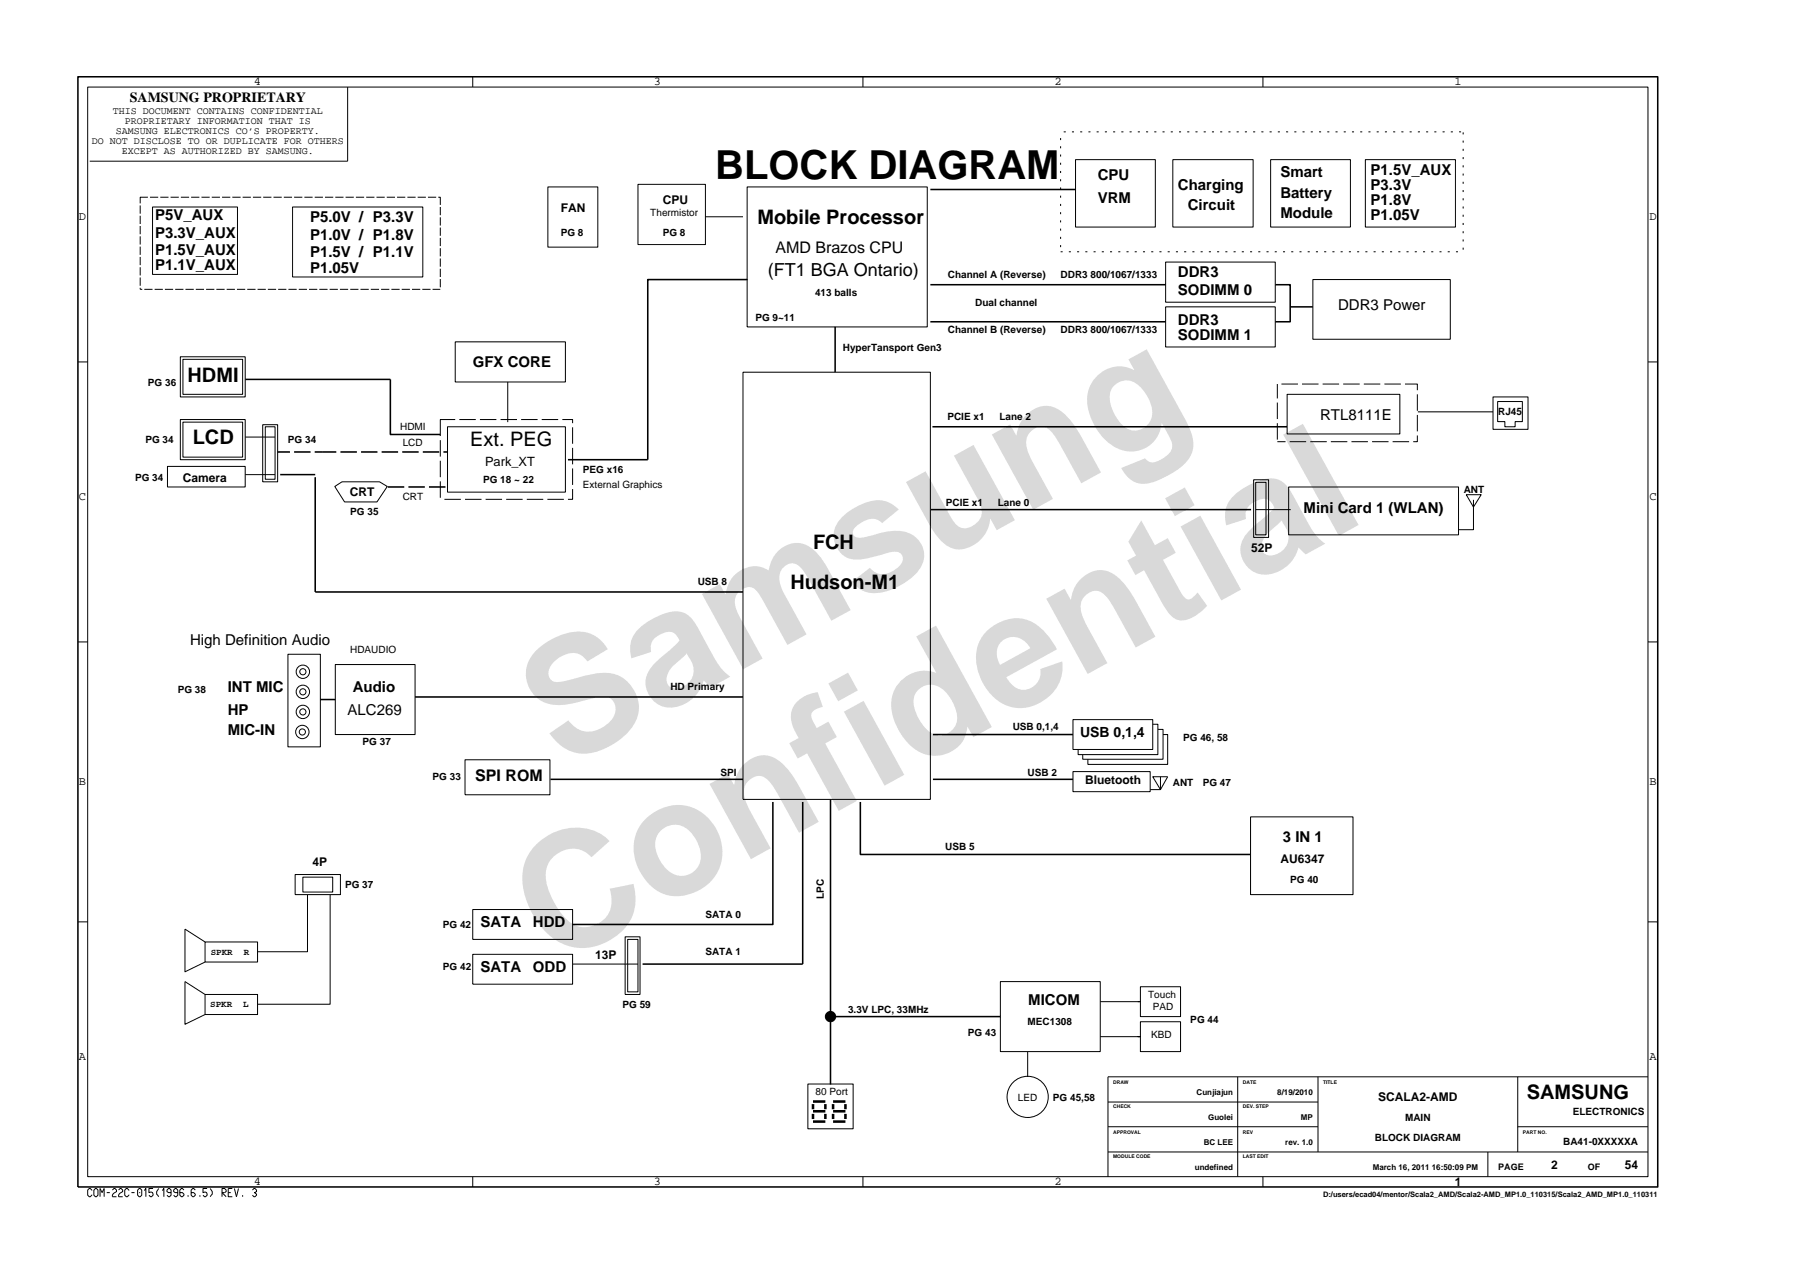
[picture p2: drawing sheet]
<svg xmlns="http://www.w3.org/2000/svg" width="297mm" height="210mm" viewBox="0 0 297 210" stroke-linecap="round" stroke-linejoin="round" font-family="sans-serif">
<g fill="none" stroke="#000" stroke-width=".25">
<path d="M12.8 12.6h259.9v182.7h-259.9zM153 31.2h23.9M123 46h-16.5v29.6h-13.1M137.4 53.8v7.4M153 46.8h38.7M153 52.9h38.7M209.7 46.8h2.5v6.1h-2.5M212.2 50.5h3.7M40.3 62.4h23.9v9.1h8.2M45.7 74.4h2M46.1 78.1h5.7M48.4 74.4h2.7"/>
<path d="M51.8 74.4h3.5M51.8 78.5v18.9h70.4M56 74.4h2.7M59.4 74.4h2.7M62.8 74.4h2.7M66.2 74.4h2.7M69.5 74.4h2.7M72.9 74.4h.7M153.4 70.2h58.3M63.8 80.1h2.7M67.2 80.1h2.7M70.6 80.1h2.7"/>
<path d="M153.1 83.8h52.7M52.7 115.1h2.4M68.3 114.7h53.9M90.5 128.2h31.7M127.1 131.9v20.2h-32.9M132 131.9v26.7h-26.3M136.6 131.5v35.4M141.5 131.9v8.7h64.2M153.4 120.8h23.1M153.4 128.2h23.1M136.6 167.7v10.7M136.6 167.2h27.9"/>
</g>
<g fill="none" stroke="#000" stroke-width=".16">
<path d="M14.4 14.3h256.6v179.3h-256.6zM57.2 14.3v12.2h-42.4M77.8 12.6v1.7M141.9 12.6v1.7M207.7 12.6v1.7M23.1 33.8v1.4M23.1 35.5v1.3M23.1 37.2v1.3M23.1 38.9v1.3M24.3 32.4h-1.2v1.1M24.7 32.4h1.3M25.1 34.1h14v11h-14z"/>
<path d="M26.4 32.4h1.3M28.1 32.4h1.3M29.7 32.4h1.4M31.4 32.4h1.4M33.1 32.4h1.4M34.8 32.4h1.4M36.5 32.4h1.4M38.2 32.4h1.4M39.9 32.4h1.4M41.6 32.4h1.4M43.3 32.4h1.3M45 32.4h1.3"/>
<path d="M46.7 32.4h1.3M48.1 34.1h21.4v11.5h-21.4zM48.4 32.4h1.3M50.1 32.4h1.3M51.8 32.4h1.3M53.5 32.4h1.3M55.1 32.4h1.4M56.8 32.4h1.4M58.5 32.4h1.4M60.2 32.4h1.4M61.9 32.4h1.4M63.6 32.4h1.4"/>
<path d="M65.3 32.4h1.4M67 32.4h1.4M68.7 32.4h1.3M70.4 32.4h1.3M72.1 32.4h.3v1.3M72.4 34.1v1.3M72.4 35.7v1.4M72.4 37.4v1.4M72.4 39.1v1.4M90.1 30.7h8.2v10h-8.2zM104.9 30.3h11.1v9.9h-11.1zM116 35.7h6.2"/>
<path d="M122.9 30.7h29.6v23.1h-29.6zM174.4 22.7v.3M174.4 24.1v.3M174.4 25.4v.4M174.4 26.8v.3M174.4 28.1v.4M174.4 29.5v.3M174.4 30.8v.4M174.4 32.2v.3M174.4 33.5v.4M174.4 34.9v.3M174.4 36.3v.3"/>
<path d="M174.4 37.6v.3M174.4 39v.3M174.9 21.7h.4M176.3 21.7h.3M176.9 26.3h13.1v11.1h-13.1zM177.7 21.7h.3M179 21.7h.4M180.4 21.7h.3M181.7 21.7h.4M183.1 21.7h.3M184.4 21.7h.4M185.8 21.7h.3"/>
<path d="M187.1 21.7h.4M188.5 21.7h.3M189.9 21.7h.3M191.2 21.7h.3M192.6 21.7h.3M192.9 26.3h13.2v11.1h-13.2zM193.9 21.7h.4M195.3 21.7h.3M196.6 21.7h.4M198 21.7h.3M199.3 21.7h.4M200.7 21.7h.3"/>
<path d="M202 21.7h.4M203.4 21.7h.3M204.8 21.7h.3M206.1 21.7h.3M207.5 21.7h.3M208.8 21.7h.4M209 26.3h13.1v11.1h-13.1zM210.2 21.7h.3M211.5 21.7h.4M212.9 21.7h.3M214.2 21.7h.4M215.6 21.7h.3"/>
<path d="M216.9 21.7h.4M218.3 21.7h.3M219.7 21.7h.3M221 21.7h.3M222.4 21.7h.3M223.7 21.7h.4M224.6 26.3h14.8v11.1h-14.8zM225.1 21.7h.3M226.4 21.7h.4M227.8 21.7h.3M229.1 21.7h.4M230.5 21.7h.3"/>
<path d="M231.8 21.7h.4M233.2 21.7h.3M234.6 21.7h.3M235.9 21.7h.3M237.3 21.7h.3M238.6 21.7h.4M240 21.7h.3M240.7 21.8v.3M240.7 23.1v.4M240.7 24.5v.3M240.7 25.8v.4M240.7 27.2v.3"/>
<path d="M240.7 28.5v.4M240.7 29.9v.3M240.7 31.3v.3M240.7 32.6v.3M240.7 34v.3M240.7 35.3v.4M240.7 36.7v.3M240.7 38v.4M240.7 39.4v.3M12.8 59.5h1.6M23.1 47.3v.3h.3M23.1 40.6v1.3"/>
<path d="M23.1 42.3v1.3M23.1 44v1.3M23.1 45.6v1.4M23.7 47.6h1.4M25.4 47.6h1.4M27.1 47.6h1.4M28.8 47.6h1.4M29.7 58.7h10.6v6.6h-10.6zM30.1 59.1h9.8v5.8h-9.8zM30.5 47.6h1.4M32.2 47.6h1.4M33.9 47.6h1.3"/>
<path d="M35.6 47.6h1.3M37.3 47.6h1.3M39 47.6h1.3M40.7 47.6h1.3M42.4 47.6h1.3M44.1 47.6h1.3M45.7 47.6h1.4M47.4 47.6h1.4M49.1 47.6h1.4M50.8 47.6h1.4M52.5 47.6h1.4M54.2 47.6h1.4"/>
<path d="M55.9 47.6h1.4M57.6 47.6h1.4M59.3 47.6h1.3M61 47.6h1.3M62.7 47.6h1.3M64.4 47.6h1.3M66.1 47.6h1.3M67.8 47.6h1.3M69.5 47.6h1.3M71.1 47.6h1.3M72.4 40.8v1.4M72.4 42.5v1.4"/>
<path d="M72.4 44.2v1.4M72.4 45.9v1.4M74.9 56.2h18.1v6.6h-18.1zM174.4 41.4h.4M174.4 40.3v.4M175.8 41.4h.3M177.2 41.4h.3M178.5 41.4h.3M179.9 41.4h.3M181.2 41.4h.4M182.6 41.4h.3M183.9 41.4h.4"/>
<path d="M185.3 41.4h.3M186.6 41.4h.4M188 41.4h.3M189.3 41.4h.4M190.7 41.4h.3M191.7 43.1h18v6.6h-18zM191.7 50.5h18v6.6h-18zM192.1 41.4h.3M193.4 41.4h.3M194.8 41.4h.3M196.1 41.4h.4M197.5 41.4h.3"/>
<path d="M198.8 41.4h.4M200.2 41.4h.3M201.5 41.4h.4M202.9 41.4h.3M204.2 41.4h.4M205.6 41.4h.3M207 41.4h.3M208.3 41.4h.3M209.7 41.4h.3M211 41.4h.4M212.4 41.4h.3M213.7 41.4h.4"/>
<path d="M215.1 41.4h.3M215.9 46h22.6v9.8h-22.6zM216.4 41.4h.4M217.8 41.4h.3M219.1 41.4h.4M220.5 41.4h.3M221.9 41.4h.3M223.2 41.4h.3M224.6 41.4h.3M225.9 41.4h.4M227.3 41.4h.3M228.6 41.4h.4"/>
<path d="M230 41.4h.3M231.3 41.4h.4M232.7 41.4h.3M234 41.4h.4M235.4 41.4h.3M236.8 41.4h.3M238.1 41.4h.3M239.5 41.4h.3M240.7 40.7v.4M271 59.5h1.7M27.5 76.7h12.8v3.4h-12.8zM29.7 69h10.6v6.6h-10.6z"/>
<path d="M30.1 69.4h9.8v5.8h-9.8zM40.3 71.9h4.9M40.3 78.1h4.9M43.2 69.9h2.5v9.4h-2.5zM43.6 70.2h1.6v8.6h-1.6zM72.4 72.4v2.7M72.4 75.8v2.7M72.4 79.2v2.7M73.6 70.2h19.4v10.8h-19.4zM74.9 69h-2.5v2.7M75.6 69h2.7M78.9 69h2.7"/>
<path d="M82.3 69h2.7M83.5 62.8v6.6M85.7 69h2.7M89.1 69h2.7M92.5 69h1.7v.6M94.2 70.3v2.7M94.2 73.7v2.7M94.2 77.1v2.7M122.2 61.2h30.8v70.3h-30.8zM206.2 78.9h2.4v9.5h-2.4zM206.5 79.3h1.7v8.7h-1.7zM210.1 72.7h1.3"/>
<path d="M210.1 63.2v2.3M210.1 66.2v2.7M210.1 69.6v2.7M210.8 63.2h2.7M211.7 64.9h18.5v6.5h-18.5zM212.1 72.7h2.7M214.2 63.2h2.7M215.5 72.7h2.7M217.5 63.2h2.7M218.9 72.7h2.7M220.9 63.2h2.7M222.3 72.7h2.7"/>
<path d="M224.3 63.2h2.7M225.7 72.7h2.7M227.7 63.2h2.7M229.1 72.7h2.7M231.1 63.2h2v1M233.1 71.6v1.1h-.7M233.1 64.9v2.7M233.1 68.3v2.7M233.2 67.7h12.4M245.6 65.3h5.7v5.3h-5.7zM246.3 66.1h4.1v3.3h-1.2v.8h-1.7v-.8h-1.2zM55.1 80l1.1-.7h6.2l1.3 .7-1.7 2.6h-5.3z"/>
<path d="M73.1 82.1h2.7M76.5 82.1h2.7M79.9 82.1h2.7M83.3 82.1h2.7M86.6 82.1h2.8M90 82.1h2.7M94.2 80.4v1.7h-.8M206.5 83.8h5.8M211.9 80.1h28v7.9h-28zM241.2 81.4h2.4l-1.3 2zM242.3 82.2v4.9h-2.4M12.8 105.6h1.6"/>
<path d="M47.4 107.6h5.3v15.3h-5.3zM55.1 109.3h13.2v11.5h-13.2zM176.5 118.4h13.1v4.9h-13.1zM189.6 119.1h.8v5h-13.1v-.8M190.4 120h.9v4.9h-13.2v-.8M271 105.6h1.7M76.5 125h14v5.7h-14zM176.5 126.9h12.7v3.3h-12.7zM189.6 127.8h2.5l-1.2 2.1zM190.9 127.8v2.1h-1.7M191.3 120.8h.8v4.9h-13.2v-.8M205.7 134.4h16.8v12.8h-16.8z"/>
<path d="M12.8 151.7h1.6M33.7 155h8.7v3.3h-8.7zM33.7 155l-3.3-2.2v7.1l3.3-1.6M48.5 143.9h7.5v3.3h-7.5zM49.8 144.3h4.9v2.4h-4.9zM50.6 147.2v9.4h-8.2M54.3 147.2v18h-11.9M77.8 149.6h16.4v4.9h-16.4zM77.8 157h16.4v4.9h-16.4zM94.2 158.6h10.7M102.8 154.1h2.5v9.5h-2.5zM103.2 154.5h1.7v8.7h-1.7z"/>
<path d="M271 151.7h1.7M33.7 163.6h8.7v3.3h-8.7zM33.7 163.6l-3.3-2.1v7l3.3-1.6M132.9 178.3h7.4v7.4h-7.4zM164.5 161.5h16.5v11.5h-16.5zM169 173v4.1M181 170.5h6.6h-.5M181 164.8h6.6M187.6 162.3h6.6v4.9h-6.6zM187.6 168.1h6.6v4.9h-6.6zM203.6 177.1v16.5M216.8 177.1v12.4"/>
<path d="M249.6 177.1v12.4M271 177.1h-88.8v16.5M15.1 195.8l-.3-.3h-.1l-.3 .3v.8l.3 .3h.1l.3-.4M15.7 195.5h.2l.2 .3v.8l-.2 .3h-.2l-.3-.3v-.8zM16.5 196.9v-1.4l.3 .7 .3-.7v1.4M17.6 196.2h.5M18.5 195.8l.2-.3h.2l.3 .3v.2l-.5 .3-.2 .3v.3h.7M19.5 195.8l.3-.3h.1l.3 .3v.2l-.4 .3-.3 .3v.3h.7M21.2 195.8l-.3-.3h-.1l-.3 .3v.8l.3 .3h.1l.3-.4M21.6 196.2h.5M22.9 195.5h.2l.2 .3v.8l-.2 .3h-.2l-.3-.3v-.8zM23 196.1v.2"/>
<path d="M23.7 195.8l.3-.3v1.4M25.2 195.5h-.7v.7l.4-.1 .2 .1 .1 .2v.2l-.3 .3h-.1l-.3-.3M26.1 195.5a.82 .82 0 0 0 0 1.4M26.7 195.8l.3-.3v1.4M28.1 196.2h-.4l-.2-.2v-.2l.2-.3h.2l.2 .3v.8l-.2 .3h-.2l-.2-.3M29.2 196.2h-.4l-.2-.2v-.2l.2-.3h.2l.2 .3v.8l-.2 .3h-.2l-.2-.3M30.3 195.8l-.3-.3h-.2l-.2 .3v.8l.2 .3h.2l.3-.3v-.2l-.3-.2h-.4M30.9 196.6v.3M32.1 195.8l-.2-.3h-.2l-.3 .3v.8l.3 .3h.2l.2-.3v-.2l-.2-.2h-.5M32.9 196.6v.3M34.1 195.5h-.7v.7l.4-.1 .2 .1 .1 .2v.2l-.3 .3h-.2l-.2-.3M34.6 195.5a.82 .82 0 0 1 0 1.4"/>
<path d="M36.5 196.9v-1.4h.4l.3 .3v.2l-.3 .2h-.4l.7 .7M37.5 196.2h.5M38.2 195.5h-.7v1.4h.7M38.6 195.5l.3 1.4 .3-1.4M39.9 196.6v.3M41.5 195.8l.3-.3h.1l.3 .3v.2l-.3 .2 .3 .2v.2l-.3 .3h-.1l-.3-.3M77.8 193.6v1.7M141.9 193.6v1.7M182.2 189.5h88.8M182.2 185.3h34.6M182.2 181.3h34.6M207.7 193.6v1.7"/>
<path d="M244.7 189.5v4.1M249.6 185.3h21.4"/>
<circle cx="49.8" cy="113.8" r="1.1"/>
<circle cx="49.8" cy="117.1" r="1.1"/>
<circle cx="49.8" cy="110.5" r="1.1"/>
<circle cx="49.8" cy="110.5" r=".51"/>
<circle cx="49.8" cy="113.8" r=".51"/>
<circle cx="49.8" cy="117.1" r=".51"/>
<circle cx="49.7" cy="120.4" r=".51"/>
<circle cx="49.7" cy="120.4" r="1.1"/>
<circle cx="136.6" cy="167.2" r=".85"/>
<circle cx="169" cy="180.4" r="3.4"/>
</g>
<g fill="none" stroke="#000" stroke-width=".42">
<path d="M133.7 181.2h2M133.7 182.8h2M133.7 184.5h2M133.7 181.6v.9M133.7 183.2v.9M135.7 181.6v.9M135.7 183.2v.9M137 181.2h2.1M137 182.8h2.1M137 184.5h2.1M137 181.6v.9M137 183.2v.9"/>
<path d="M139.1 181.6v.9M139.1 183.2v.9"/>
</g>
<circle cx="136.6" cy="167.2" r=".85" fill="#000"/>
<g font-size="26.5" fill="#d9d9d9">
<text x="92.4" y="126.5" transform="rotate(-29 92.4 126.5)">Samsung</text>
<text x="91.1" y="159.2" transform="rotate(-29 91.1 159.2)">Confidential</text>
</g>
<text font-size="6.6" x="117.6" y="29.4">BLOCK DIAGRAM</text>
<g font-size="3.3">
<text x="124.6" y="36.9">Mobile Processor</text>
<text x="30.8" y="62.8">HDMI</text>
<text x="31.7" y="73.1">LCD</text>
<text x="77.3" y="73.4">Ext. PEG</text>
<text x="133.7" y="90.4">FCH</text>
<text x="130" y="96.9">Hudson-M1</text>
<text x="251.1" y="180.8">SAMSUNG</text>
</g>
<text font-size="3" x="126.3" y="45.4">(FT1 BGA Ontario)</text>
<g font-size="2.6">
<text x="127.5" y="41.6">AMD Brazos CPU</text>
<text x="78.2" y="128.4">SPI ROM</text>
</g>
<g font-size="2.5">
<text x="180.5" y="29.6">CPU</text>
<text x="210.6" y="29.2">Smart</text>
<text x="225.4" y="28.8">P1.5V_AUX</text>
<text x="180.5" y="33.3">VRM</text>
<text x="193.7" y="31.2">Charging</text>
<text x="195.4" y="34.5">Circuit</text>
<text x="210.6" y="32.5">Battery</text>
<text x="210.6" y="35.8">Module</text>
<text x="225.4" y="31.2">P3.3V</text>
<text x="225.4" y="33.7">P1.8V</text>
<text x="25.5" y="42">P1.5V_AUX</text>
<text x="25.5" y="36.2">P5V_AUX</text>
<text x="25.5" y="39.1">P3.3V_AUX</text>
<text x="51" y="36.6">P5.0V / P3.3V</text>
<text x="51" y="39.4">P1.0V / P1.8V</text>
<text x="225.4" y="36.2">P1.05V</text>
<text x="25.5" y="44.4">P1.1V_AUX</text>
<text x="51" y="42.3">P1.5V / P1.1V</text>
<text x="51" y="44.9">P1.05V</text>
<text x="193.7" y="45.6">DDR3</text>
<text x="193.7" y="53.5">DDR3</text>
<text x="193.7" y="48.5">SODIMM 0</text>
<text x="220.1" y="51">DDR3 Power</text>
<text x="193.7" y="55.9">SODIMM 1</text>
<text x="77.8" y="60.4">GFX CORE</text>
<text x="217.1" y="69.1">RTL8111E</text>
<text x="214.4" y="84.3">Mini Card 1 (WLAN)</text>
<text x="31.3" y="106.1">High Definition Audio</text>
<text x="37.5" y="113.9">INT MIC</text>
<text x="58" y="113.9">Audio</text>
<text x="37.5" y="117.6">HP</text>
<text x="57.2" y="117.6">ALC269</text>
<text x="37.5" y="120.9">MIC-IN</text>
<text x="211" y="138.6">3 IN 1</text>
<text x="79" y="152.6">SATA</text>
<text x="87.7" y="152.6">HDD</text>
<text x="79" y="159.9">SATA</text>
<text x="87.7" y="159.9">ODD</text>
<text x="169.1" y="165.3">MICOM</text>
</g>
<g font-size="2.3">
<text x="21.4" y="16.7">SAMSUNG PROPRIETARY</text>
<text x="177.7" y="121.3">USB 0,1,4</text>
</g>
<text font-size="2.1" x="79.8" y="76.7">Park_XT</text>
<g font-size="2">
<text x="41.8" y="14">4</text>
<text x="107.6" y="14">3</text>
<text x="173.4" y="14">2</text>
<text x="239.2" y="14">1</text>
<text x="92.2" y="34.9">FAN</text>
<text x="109" y="33.5">CPU</text>
<text x="13" y="36.2">D</text>
<text x="271.3" y="36.2">D</text>
<text x="13" y="82.3">C</text>
<text x="30.1" y="79.2">Camera</text>
<text x="57.5" y="81.6">CRT</text>
<text x="271.3" y="82.3">C</text>
<text x="205.8" y="90.7">52P</text>
<text x="13" y="129.2">B</text>
<text x="178.5" y="128.9">Bluetooth</text>
<text x="271.3" y="129.2">B</text>
<text x="51.4" y="142.5">4P</text>
<text x="210.6" y="142">AU6347</text>
<text x="97.9" y="157.7">13P</text>
<text x="13" y="174.4">A</text>
<text x="271.3" y="174.4">A</text>
<text x="226.7" y="181.2">SCALA2-AMD</text>
<text x="41.8" y="195">4</text>
<text x="107.6" y="195">3</text>
<text x="173.4" y="195">2</text>
<text x="239.3" y="195.1">1</text>
<text x="255.1" y="192.2">2</text>
<text x="267.2" y="192.2">54</text>
</g>
<g font-size="1.6">
<text x="15.1" y="23.7">DO NOT DISCLOSE TO OR DUPLICATE FOR OTHERS</text>
<text x="18.6" y="18.8">THIS DOCUMENT CONTAINS CONFIDENTIAL</text>
<text x="19.1" y="22">SAMSUNG ELECTRONICS CO’S PROPERTY.</text>
<text x="20.5" y="20.4">PROPRIETARY INFORMATION THAT IS</text>
<text x="20.1" y="25.3">EXCEPT AS AUTHORIZED BY SAMSUNG.</text>
<text x="107" y="35.5">Thermistor</text>
<text x="92.2" y="38.8">PG 8</text>
<text x="109" y="38.8">PG 8</text>
<text x="155.9" y="45.7">Channel A (Reverse)</text>
<text x="174.4" y="45.7">DDR3 800/1067/1333</text>
<text x="124.2" y="52.8">PG 9~11</text>
<text x="134.1" y="48.6">413 balls</text>
<text x="160.4" y="50.3">Dual channel</text>
<text x="138.6" y="57.7">HyperTansport Gen3</text>
<text x="155.9" y="54.8">Channel B (Reverse)</text>
<text x="174.4" y="54.8">DDR3 800/1067/1333</text>
<text x="24.3" y="63.4">PG 36</text>
<text x="65.8" y="70.8">HDMI</text>
<text x="155.8" y="69.1">PCIE x1</text>
<text x="164.4" y="69.1">Lane 2</text>
<text x="246.4" y="68.3">RJ45</text>
<text x="23.9" y="72.9">PG 34</text>
<text x="47.4" y="72.9">PG 34</text>
<text x="66.2" y="73.3">LCD</text>
<text x="95.9" y="77.8">PEG x16</text>
<text x="22.2" y="79.1">PG 34</text>
<text x="66.2" y="82.3">CRT</text>
<text x="79.4" y="79.4">PG 18 ~ 22</text>
<text x="95.9" y="80.3">External Graphics</text>
<text x="155.6" y="83.2">PCIE x1</text>
<text x="164.1" y="83.2">Lane 0</text>
<text x="240.7" y="81.1">ANT</text>
<text x="57.6" y="84.8">PG 35</text>
<text x="114.8" y="96.3">USB 8</text>
<text x="57.6" y="107.5">HDAUDIO</text>
<text x="29.2" y="114">PG 38</text>
<text x="110.3" y="113.6">HD Primary</text>
<text x="59.6" y="122.6">PG 37</text>
<text x="166.6" y="120.2">USB 0,1,4</text>
<text x="194.6" y="121.9">PG 46, 58</text>
<text x="71.1" y="128.4">PG 33</text>
<text x="118.5" y="127.6">SPI</text>
<text x="169" y="127.6">USB 2</text>
<text x="192.9" y="129.2">ANT</text>
<text x="197.8" y="129.2">PG 47</text>
<text x="155.5" y="139.9">USB 5</text>
<text x="56.8" y="146.1">PG 37</text>
<text x="135.5" y="147.9" transform="rotate(-90 135.5 147.9)">LPC</text>
<text x="212.2" y="145.2">PG 40</text>
<text x="72.8" y="152.7">PG 42</text>
<text x="116" y="151">SATA 0</text>
<text x="72.8" y="159.6">PG 42</text>
<text x="116" y="157.2">SATA 1</text>
<text x="102.4" y="165.8">PG 59</text>
<text x="139.5" y="166.6">3.3V LPC, 33MHz</text>
<text x="188.8" y="164.1">Touch</text>
<text x="189.6" y="166.1">PAD</text>
<text x="159.2" y="170.4">PG 43</text>
<text x="169" y="168.7">MEC1308</text>
<text x="189.3" y="170.7">KBD</text>
<text x="195.8" y="168.3">PG 44</text>
<text x="134.1" y="180.2">80 Port</text>
<text x="167.4" y="181">LED</text>
<text x="173.2" y="181">PG 45,58</text>
<text x="231.1" y="184.3">MAIN</text>
<text x="258.7" y="183.5">ELECTRONICS</text>
<text x="226.1" y="187.6">BLOCK DIAGRAM</text>
<text x="257.1" y="188.4">BA41-0XXXXXA</text>
</g>
<g font-size="1.5">
<text x="34.7" y="157.1">SPKR</text>
<text x="40.1" y="157.1">R</text>
<text x="34.6" y="165.6">SPKR</text>
<text x="40" y="165.6">L</text>
<text x="246.4" y="192.5">PAGE</text>
<text x="261.1" y="192.5">OF</text>
</g>
<g font-size="1.3">
<text x="196.8" y="180.1">Cunjiajun</text>
<text x="198.7" y="184.2">Guolei</text>
<text x="210.1" y="180.1">8/19/2010</text>
<text x="214" y="184.2">MP</text>
<text x="198" y="188.3">BC LEE</text>
<text x="211.4" y="188.3">rev. 1.0</text>
<text x="196.5" y="192.4">undefined</text>
<text x="225.8" y="192.4">March 16, 2011 16:50:09 PM</text>
</g>
<text font-size="1.2" x="217.6" y="196.9">D:/users/ecad04/mentor/Scala2_AMD/Scala2-AMD_MP1.0_110315/Scala2_AMD_MP1.0_110311</text>
<g font-size=".8">
<text x="183.1" y="178.3">DRAW</text>
<text x="204.4" y="178.3">DATE</text>
<text x="217.6" y="178.3">TITLE</text>
<text x="183.1" y="182.3">CHECK</text>
<text x="204.4" y="182.3">DEV. STEP</text>
<text x="183.1" y="190.6">MODULE CODE</text>
<text x="183.1" y="186.5">APPROVAL</text>
<text x="204.4" y="190.6">LAST EDIT</text>
<text x="204.4" y="186.5">REV</text>
<text x="250.5" y="186.5">PART NO.</text>
</g>
</svg>
